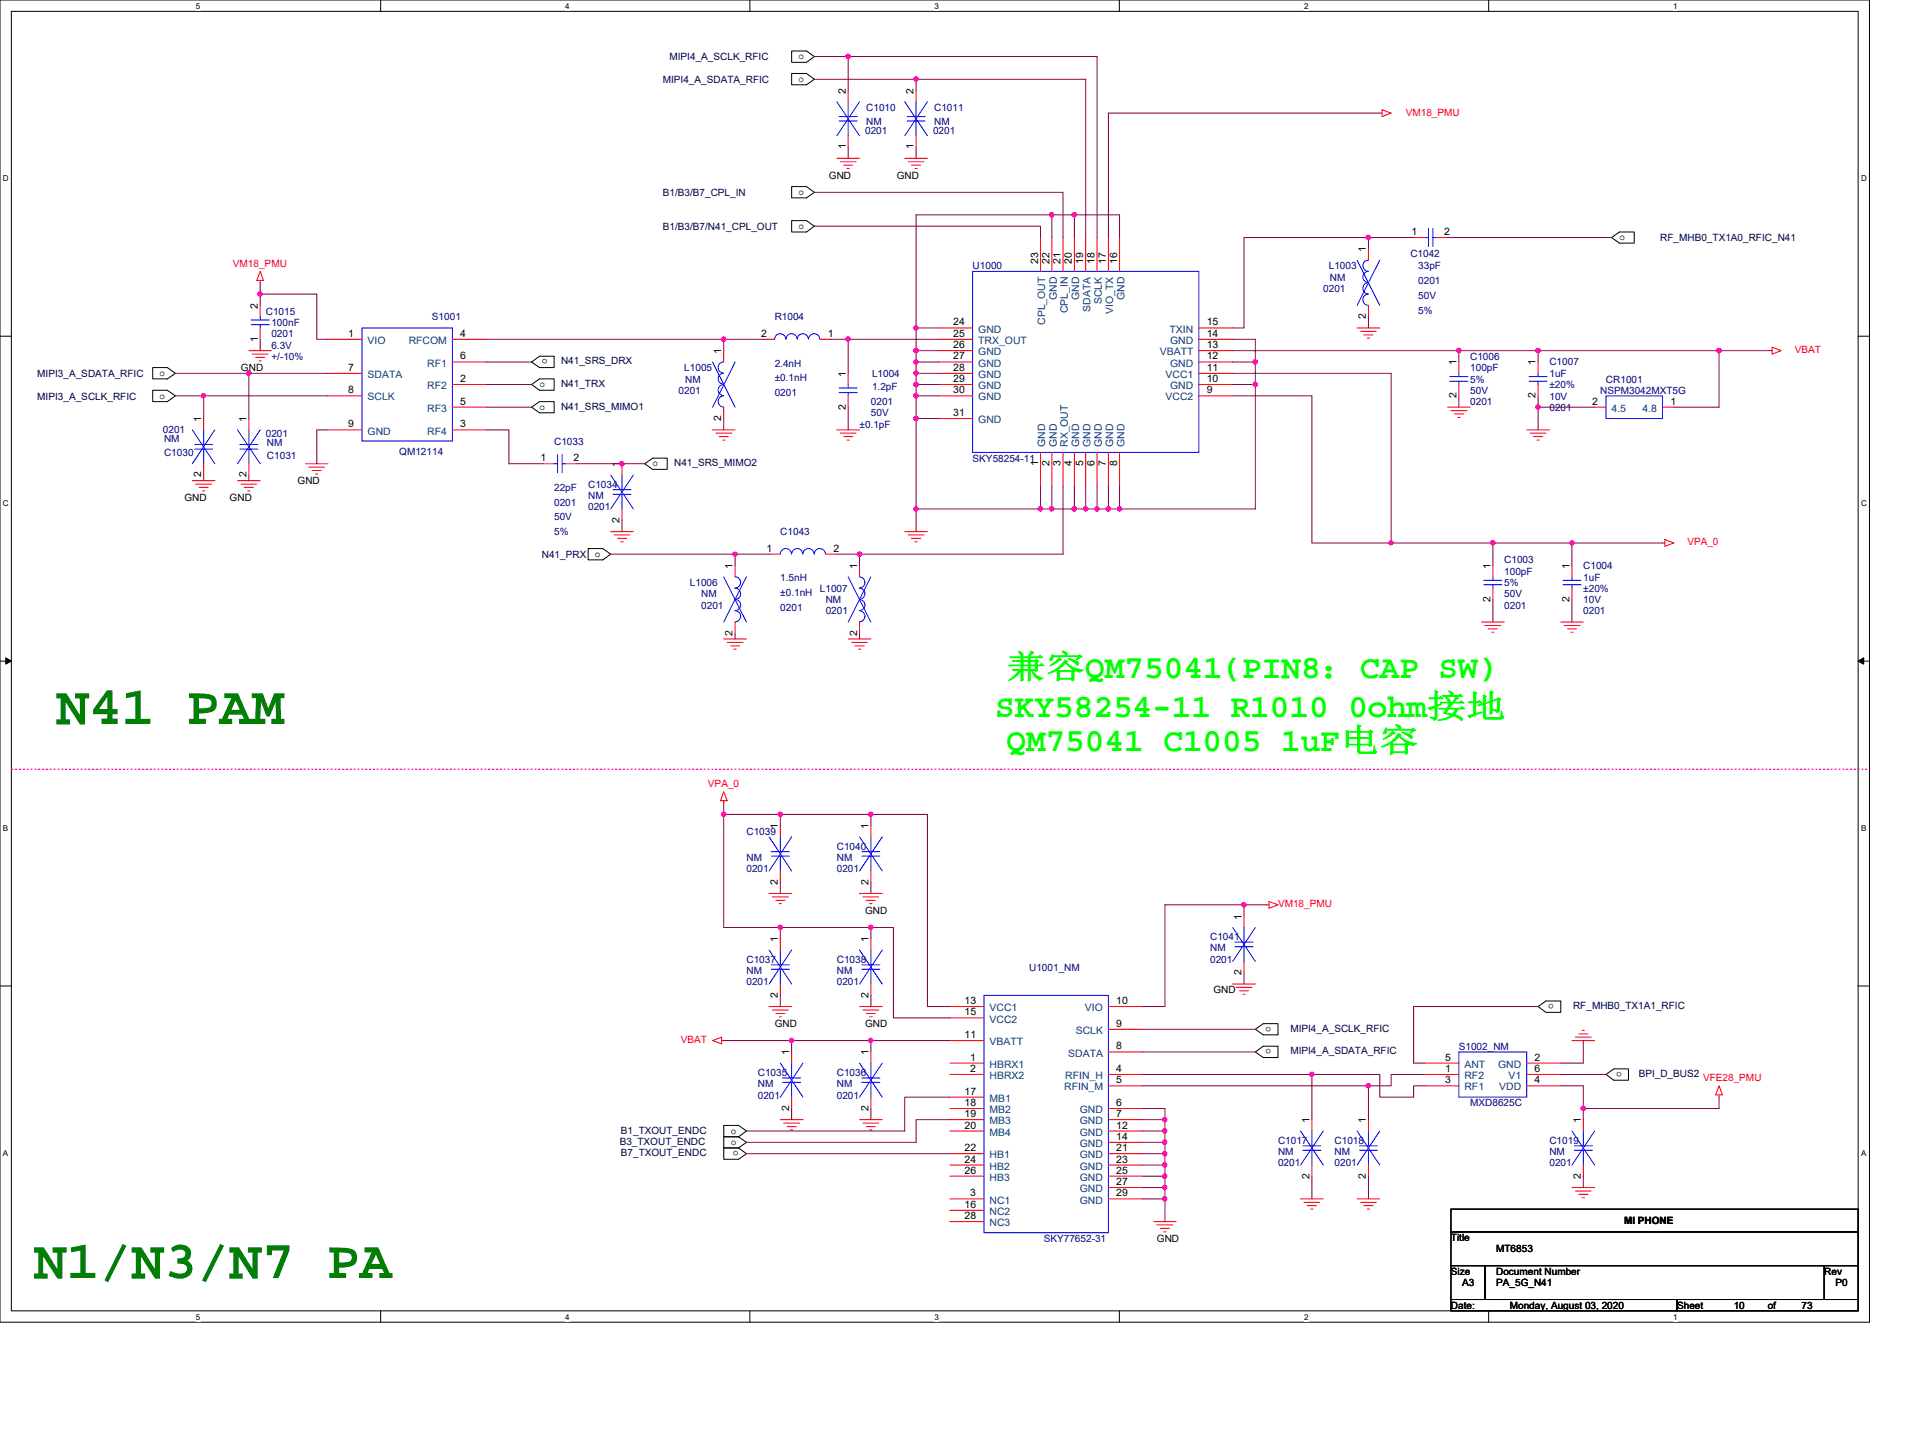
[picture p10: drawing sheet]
<svg xmlns="http://www.w3.org/2000/svg" width="210mm" height="158mm" viewBox="0 0 210 158" stroke-linecap="round" stroke-linejoin="round" font-family="sans-serif">
<path d="M0 0h205.7v145.5h-205.7zM1.2 1.2h203.3v143.1h-203.3z" fill="none" stroke="#000" stroke-width=".11"/>
<g fill="#fff">
<path d="M21.6 .1h.5v1h-.5z"/>
<path d="M21.6 144.4h.5v1h-.5z"/>
</g>
<path d="M41.9 0v1.2M41.9 144.3v1.2" fill="none" stroke="#000" stroke-width=".11"/>
<g fill="#fff">
<path d="M62.2 .1h.5v1h-.5z"/>
<path d="M62.2 144.4h.5v1h-.5z"/>
</g>
<path d="M82.5 0v1.2M82.5 144.3v1.2" fill="none" stroke="#000" stroke-width=".11"/>
<g fill="#fff">
<path d="M102.8 .1h.5v1h-.5z"/>
<path d="M102.8 144.4h.5v1h-.5z"/>
</g>
<path d="M123.2 0v1.2M123.2 144.3v1.2" fill="none" stroke="#000" stroke-width=".11"/>
<g fill="#fff">
<path d="M143.5 .1h.5v1h-.5z"/>
<path d="M143.5 144.4h.5v1h-.5z"/>
</g>
<path d="M163.8 0v1.2M163.8 144.3v1.2" fill="none" stroke="#000" stroke-width=".11"/>
<g fill="#fff">
<path d="M184.1 .1h.5v1h-.5z"/>
<path d="M184.1 144.4h.5v1h-.5z"/>
<path d="M.3 19.1h.7v1h-.7z"/>
<path d="M204.8 19.1h.6v1h-.6z"/>
<path d="M.3 54.9h.7v1h-.7z"/>
<path d="M204.8 54.9h.6v1h-.6z"/>
</g>
<path d="M0 37h1.2M204.5 37h1.2" fill="none" stroke="#000" stroke-width=".11"/>
<g fill="#fff">
<path d="M.3 90.6h.6v1h-.6z"/>
<path d="M204.8 90.6h.6v1h-.6z"/>
</g>
<path d="M0 72.7h1.2M204.5 72.7h1.2" fill="none" stroke="#000" stroke-width=".11"/>
<path d="M.6 72.4l.6 .3-.6 .4zM204.5 72.7l.6-.3v.7z" fill="#000" stroke="#000" stroke-width=".11"/>
<g fill="#fff">
<path d="M.3 126.4h.6v1h-.6z"/>
<path d="M204.8 126.4h.6v1h-.6z"/>
</g>
<g fill="none" stroke="#000" stroke-width=".11">
<path d="M87.1 8.1h1.7l.8 .6-.8 .6h-1.7zM87.1 5.6h1.7l.8 .6-.8 .7h-1.7zM58.5 39.8l.9-.6h1.6v1.2h-1.6zM87.1 20.5h1.7l.8 .7-.8 .6h-1.7zM87.1 24.3h1.7l.8 .6-.8 .6h-1.7zM177.4 26.1l.8-.6h1.7v1.3h-1.7zM16.8 42.9h1.6l.9 .7-.9 .6h-1.6zM16.8 40.4h1.6l.9 .7-.9 .6h-1.6zM58.5 42.3l.9-.6h1.6v1.2h-1.6zM58.5 44.8l.9-.6h1.6v1.2h-1.6zM71 51l.8-.6h1.6v1.2h-1.6zM64.7 60.4h1.6l.9 .6-.9 .6h-1.6z"/>
<path d="M0 108.5h1.2M138.2 113.3l.8-.7h1.7v1.3h-1.7zM138.2 115.8l.8-.7h1.7v1.3h-1.7zM169.3 110.8l.8-.6h1.7v1.2h-1.7zM176.7 118.2l.9-.6h1.6v1.3h-1.6zM204.5 108.5h1.2M79.7 123.8h1.6l.8 .7-.8 .6h-1.6zM79.7 126.3h1.6l.8 .7-.8 .6h-1.6zM81.3 125.1h-1.6v1.2h1.6M81.3 125.1l.8 .6-.8 .6M159.7 133.1h44.8v2.5h-44.8zM159.7 135.6h44.8v3.7h-44.8z"/>
<path d="M159.7 139.3h3.7v3.7h-3.7zM163.4 139.3h37.4v3.7h-37.4zM200.8 139.3h3.7v3.7h-3.7zM159.7 143h24.9v1.3h-24.9zM184.6 143h19.9v1.3h-19.9z"/>
</g>
<path d="M1.2 84.6h204.2M205.4 84.6h.1" fill="none" stroke="#f0f" stroke-width=".11" stroke-dasharray=".2 .2"/>
<g fill="none" stroke="#f00" stroke-width=".11">
<path d="M92.1 17.4h2.5M92.5 17.8h1.7M92.9 18.2h1M93.2 18.5h.3M93.3 14.9v1.3M93.3 10v1.2M99.6 17.4h2.5M99.9 17.8h1.8M100.3 18.2h1M100.7 18.5h.2M100.8 14.9v1.3M100.8 10v1.2"/>
<path d="M151.8 12.4h.3M152.1 12.1l1 .3-1 .4zM27.4 38.6h2.5M27.7 39h1.8M28.1 39.3h1M28.5 39.7h.2M28.6 29.9l.4 1h-.7zM28.6 30.9v.2M28.6 36.1v1.2M28.6 33.6v1.3M36.1 37.3h3.7M49.8 37.3h3.7"/>
<path d="M49.8 39.8h3.7M79.7 38.6v1.2M84 37.3h1.3M90.2 37.3h1.3M103.3 36.1h3.7M103.3 37.3h3.7M103.3 38.6h3.7M103.3 39.8h3.7M114.5 26.1v3.8M115.8 26.1v3.8M117 26.1v3.8M118.2 26.1v3.8"/>
<path d="M119.5 26.1v3.8M120.7 26.1v3.8M122 26.1v3.8M123.2 26.1v3.8M131.9 39.8h3.8M131.9 38.6h3.8M131.9 37.3h3.8M131.9 36.1h3.8M149.4 36.1h2.4M149.7 36.5h1.8M150.1 36.9h1M150.5 37.2h.2"/>
<path d="M150.6 27.4v1.2M150.6 33.6v1.3M155.6 26.1h1.2M158.1 26.1h1.2M160.5 39.8v1.3M169.3 39.8v1.3M194.8 38.6h.2M195 38.2l1 .4-1 .4zM21.2 52.9h2.4M21.5 53.3h1.8M21.9 53.6h1M22.3 54h.2"/>
<path d="M22.4 46.1v1.2M22.4 51v1.3M26.1 52.9h2.5M26.5 53.3h1.8M26.9 53.6h1M27.3 54h.2M27.4 46.1v1.2M27.4 51v1.3M33.6 51h2.5M34 51.4h1.7M34.4 51.8h.9M34.7 52.2h.3"/>
<path d="M36.1 41.1h3.7M36.1 43.6h3.7M36.1 47.3h3.7M49.8 42.3h3.7M49.8 47.3h3.7M49.8 44.8h3.7M59.8 51h1.2M62.2 51h1.3M67.2 58.5h2.5M67.6 58.9h1.7M68 59.2h1M68.3 59.6h.3"/>
<path d="M68.5 51v1.3M68.5 56v1.3M78.4 47.3h2.5M78.8 47.7h1.7M79.2 48h1M79.5 48.4h.3M79.7 44.8v1.3M92.1 47.3h2.5M92.5 47.7h1.7M92.9 48h1M93.2 48.4h.3M93.3 41.1v1.2"/>
<path d="M93.3 43.6v1.2M99.6 58.5h2.5M99.9 58.9h1.8M100.3 59.2h1M100.7 59.6h.2M103.3 42.3h3.7M103.3 43.6h3.7M103.3 41.1h3.7M103.3 46.1h3.7M114.5 49.8v3.7M115.8 49.8v3.7M117 49.8v3.7"/>
<path d="M118.2 49.8v3.7M119.5 49.8v3.7M120.7 49.8v3.7M122 49.8v3.7M123.2 49.8v3.7M131.9 43.6h3.8M131.9 42.3h3.8M131.9 41.1h3.8M159.3 44.8h2.5M159.7 45.2h1.7M160.1 45.6h1M160.4 45.9h.3"/>
<path d="M160.5 42.3v1.3M168 47.3h2.5M168.4 47.7h1.7M168.8 48h1M169.1 48.4h.3M169.3 42.3v1.3M175.5 44.8h1.2M183 59.8h.2M183 44.8h1.2M183.2 59.4l1 .4-1 .3zM79.7 70.3h2.4M80 70.7h1.8"/>
<path d="M80.4 71.1h1M80.8 71.4h.2M80.9 62.2v1.3M80.9 68.5v1.2M84.6 61h1.3M90.9 61h1.2M93.3 70.3h2.5M93.7 70.7h1.8M94.1 71.1h1M94.5 71.4h.2M94.6 62.2v1.3M94.6 68.5v1.2"/>
<path d="M163 68.5h2.5M163.4 68.8h1.8M163.8 69.2h1M164.2 69.6h.2M164.3 62.2v1.3M164.3 64.7v1.3M171.8 68.5h2.4M172.1 68.8h1.8M172.5 69.2h1M172.9 69.6h.2M173 62.2v1.3M173 64.7v1.3"/>
<path d="M79.7 87.1l.3 1h-.7zM79.7 88.1v.3M84.6 98.3h2.5M85 98.7h1.8M85.4 99.1h1M85.8 99.4h.2M85.9 90.9v1.2M85.9 95.8v1.3M94.6 98.3h2.5M95 98.7h1.7M95.3 99.1h1M95.7 99.4h.3"/>
<path d="M95.8 90.9v1.2M95.8 95.8v1.3M139.4 99.6h.3M139.7 99.2l1 .4-1 .3zM78.4 114.5l1-.4v.8zM79.4 114.5h.3M84.6 110.8h2.5M85 111.1h1.8M85.4 111.5h1M85.8 111.9h.2M85.9 103.3v1.2M85.9 108.3v1.2"/>
<path d="M87.1 115.8v1.2M94.6 110.8h2.5M95 111.1h1.7M95.3 111.5h1M95.7 111.9h.3M95.8 115.8v1.2M95.8 103.3v1.2M95.8 108.3v1.2M104.5 117h3.8M104.5 118.2h3.8M104.5 114.5h3.8M104.5 110.8h3.8"/>
<path d="M104.5 112h3.8M122 118.2h3.7M122 119.5h3.7M122 115.8h3.7M122 113.3h3.7M122 110.8h3.7M135.7 108.3h2.5M136 108.6h1.8M136.4 109h1M136.8 109.4h.2M136.9 100.8v1.3M136.9 105.8v1.2"/>
<path d="M156.8 118.2h3.7M156.8 119.5h3.7M156.8 117h3.7M168 117h3.8M168 119.5h3.8M168 118.2h3.8M173 114.5h2.5M173.4 114.1h1.7M173.8 113.8h1M174.1 113.4h.3M189.2 119.5l.3 1h-.7zM85.9 123.2h2.5"/>
<path d="M86.3 123.6h1.7M86.6 124h1M87 124.3h.2M87.1 120.7v1.3M94.6 123.2h2.5M95 123.6h1.7M95.3 124h1M95.7 124.3h.3M95.8 120.7v1.3M104.5 131.9h3.8M104.5 133.2h3.8M104.5 120.7h3.8"/>
<path d="M104.5 122h3.8M104.5 123.2h3.8M104.5 124.5h3.8M104.5 127h3.8M104.5 128.2h3.8M104.5 129.4h3.8M104.5 134.4h3.8M122 122h3.7M122 123.2h3.7M122 124.5h3.7M122 125.7h3.7M122 127h3.7"/>
<path d="M122 128.2h3.7M122 129.4h3.7M122 130.7h3.7M122 131.9h3.7M127 134.4h2.4M127.3 134.8h1.8M127.7 135.2h1M128.1 135.6h.2M143.1 131.9h2.5M143.5 132.3h1.7M143.9 132.7h1M144.3 133.1h.2"/>
<path d="M144.4 123.2v1.3M144.4 128.2v1.2M149.4 131.9h2.4M149.7 132.3h1.8M150.1 132.7h1M150.5 133.1h.2M150.6 123.2v1.3M150.6 128.2v1.2M173 130.7h2.5M173.4 131.1h1.7M173.8 131.4h1M174.1 131.8h.3"/>
<path d="M174.2 123.2v1.3M174.2 128.2v1.2M189.2 120.5v.2"/>
</g>
<g fill="none" stroke="#00f" stroke-width=".11">
<path d="M92.1 11.2l2.5 3.7M92.4 13.3h1.9M92.4 12.8h1.9M93.3 13.3v1.6M93.3 11.2v1.6M94.6 11.2l-2.5 3.7M99.6 11.2l2.5 3.7M99.8 13.3h2M99.8 12.8h2M100.8 13.3v1.6M100.8 11.2v1.6M102.1 11.2l-2.5 3.7"/>
<path d="M27.6 35.7h2M27.6 35.2h2M28.6 35.7v.4M28.6 34.9v.3M39.8 36.1h10v12.4h-10zM78.4 39.8l2.5 5M79.6 39.8a.61 .61 0 0 0-.6 .6 .61 .61 0 0 0 .6 .7 .61 .61 0 0 0-.6 .6 .61 .61 0 0 0 .6 .6 .63 .63 0 0 0-.6 .6 .63 .63 0 0 0 .6 .6M80.9 39.8l-2.5 5M85.3 37.3a.61 .61 0 0 1 .6-.6 .61 .61 0 0 1 .6 .6M86.5 37.3a.63 .63 0 0 1 .6-.6 .63 .63 0 0 1 .7 .6 .6 .6 0 0 1 .6-.6 .6 .6 0 0 1 .6 .6M89 37.3a.61 .61 0 0 1 .6-.6 .61 .61 0 0 1 .6 .6M107 29.9h24.9v19.9h-24.9z"/>
<path d="M149.4 28.6l2.4 5M150.6 28.6a.6 .6 0 0 0-.6 .6 .6 .6 0 0 0 .6 .6M150.6 29.9a.61 .61 0 0 0-.6 .6 .61 .61 0 0 0 .6 .6M150.6 31.1a.61 .61 0 0 0-.6 .6 .61 .61 0 0 0 .6 .6M150.6 32.4a.61 .61 0 0 0-.6 .6 .61 .61 0 0 0 .6 .6M151.8 28.6l-2.4 5M156.8 26.1h.4M157.2 25.1v2M157.7 25.1v2M157.7 26.1h.4M21.2 47.3l2.4 3.7M21.4 48.9h2"/>
<path d="M21.4 49.4h2M22.4 47.3v1.6M22.4 49.4v1.6M23.6 47.3l-2.4 3.7M26.1 47.3l2.5 3.7M26.4 48.9h2M26.4 49.4h2M27.4 47.3v1.6M27.4 49.4v1.6M28.6 47.3l-2.5 3.7M61 51h.4M61.4 50v2"/>
<path d="M61.9 50v2M61.9 51h.3M67.2 52.3l2.5 3.7M67.5 53.9h1.9M67.5 54.4h1.9M68.5 52.3v1.6M68.5 54.4v1.6M69.7 52.3l-2.5 3.7M79.6 43.6a.61 .61 0 0 0-.6 .6 .61 .61 0 0 0 .6 .6M92.4 42.7h1.9M92.4 43.2h1.9M93.3 42.3v.4"/>
<path d="M93.3 43.2v.4M159.6 41.4h1.9M159.6 42h1.9M160.5 41.1v.3M160.5 42v.3M168.3 41.4h2M168.3 42h2M169.3 41.1v.3M169.3 42v.3M176.7 43.6h6.3v2.5h-6.3zM79.7 63.5l2.4 5M80.9 63.5a.61 .61 0 0 1 .6 .6 .61 .61 0 0 1-.6 .6"/>
<path d="M80.9 64.7a.61 .61 0 0 1 .6 .6 .61 .61 0 0 1-.6 .7 .61 .61 0 0 1 .6 .6 .61 .61 0 0 1-.6 .6M80.9 67.2a.61 .61 0 0 1 .6 .6 .61 .61 0 0 1-.6 .6M82.1 63.5l-2.4 5M87.1 61a.61 .61 0 0 0-.6-.6 .61 .61 0 0 0-.6 .6M88.3 61a.61 .61 0 0 0-.6-.6 .61 .61 0 0 0-.6 .6M90.8 61a.63 .63 0 0 0-.6-.6 .63 .63 0 0 0-.6 .6 .61 .61 0 0 0-.6-.6 .61 .61 0 0 0-.6 .6M93.3 63.5l2.5 5M94.6 63.5a.61 .61 0 0 1 .6 .6 .61 .61 0 0 1-.6 .6M94.6 64.7a.61 .61 0 0 1 .6 .6 .61 .61 0 0 1-.6 .7 .61 .61 0 0 1 .6 .6 .61 .61 0 0 1-.6 .6M94.6 67.2a.61 .61 0 0 1 .6 .6 .61 .61 0 0 1-.6 .6M95.8 63.5l-2.5 5M163.3 63.9h2"/>
<path d="M163.3 64.3h2M164.3 63.5v.4M164.3 64.3v.4M172 63.9h2M172 64.3h2M173 63.5v.4M173 64.3v.4M84.6 92.1l2.5 3.7M84.9 93.7h2M84.9 94.2h2M85.9 92.1v1.6M85.9 94.2v1.6"/>
<path d="M87.1 92.1l-2.5 3.7M94.6 92.1l2.5 3.7M94.8 93.7h2M94.8 94.2h2M95.8 92.1v1.6M95.8 94.2v1.6M97.1 92.1l-2.5 3.7M84.6 104.5l2.5 3.8M84.9 106.2h2M84.9 106.7h2M85.9 117l2.5 3.7M85.9 104.5v1.7"/>
<path d="M85.9 106.7v1.6M86.1 118.6h2M86.1 119.1h2M87.1 117v1.6M87.1 119.1v1.6M87.1 104.5l-2.5 3.8M88.4 117l-2.5 3.7M94.6 117l2.5 3.7M94.6 104.5l2.5 3.8M94.8 118.6h2M94.8 119.1h2M94.8 106.2h2"/>
<path d="M94.8 106.7h2M95.8 117v1.6M95.8 119.1v1.6M95.8 104.5v1.7M95.8 106.7v1.6M97.1 117l-2.5 3.7M97.1 104.5l-2.5 3.8M108.3 109.5h13.7v26.2h-13.7zM135.7 102.1l2.5 3.7M135.9 103.7h2M135.9 104.2h2M136.9 102.1v1.6"/>
<path d="M136.9 104.2v1.6M138.2 102.1l-2.5 3.7M160.5 115.8h7.5v4.9h-7.5zM143.1 124.5l2.5 3.7M143.4 126.1h2M143.4 126.6h2M144.4 124.5v1.6M144.4 126.6v1.6M145.6 124.5l-2.5 3.7M149.4 124.5l2.4 3.7M149.6 126.1h2M149.6 126.6h2"/>
<path d="M150.6 124.5v1.6M150.6 126.6v1.6M151.8 124.5l-2.4 3.7M173 124.5l2.5 3.7M173.2 126.1h2M173.2 126.6h2M174.2 124.5v1.6M174.2 126.6v1.6M175.5 124.5l-2.5 3.7"/>
</g>
<g fill="none" stroke="#800040" stroke-width=".11">
<path d="M89.6 8.7h11.2M89.6 6.2h3.7v3.8M93.3 6.2h27.4v19.9M93.3 16.2v1.2M100.8 16.2v1.2M100.8 8.7v1.3M100.8 8.7h18.7v17.4M151.8 12.4h-29.8v13.7M28.6 32.4h6.3v4.9h1.2M28.6 32.4v1.2M28.6 37.3v1.3M28.6 31.1v1.3"/>
<path d="M53.5 37.3h26.2M53.5 39.8h5M79.7 37.3v1.3M79.7 37.3h4.3M89.6 21.2h27.4v4.9M89.6 24.9h24.9v1.2M91.5 37.3h1.8v3.8M93.3 37.3h10M100.8 36.1h2.5M100.8 38.6h2.5M100.8 39.8h2.5M100.8 36.1v2.5"/>
<path d="M100.8 38.6v1.2M100.8 39.8v1.3M115.8 23.6h7.4v2.5M115.8 23.6v2.5M115.8 23.6h-15v12.5M118.2 23.6v2.5M135.7 37.3h2.5v2.5M135.7 39.8h2.5M135.7 38.6h24.8M138.2 39.8v2.5M150.6 26.1h5M150.6 26.1v1.3"/>
<path d="M150.6 34.9v1.2M150.6 26.1h-13.7v10h-1.2M159.3 26.1h18.1M160.5 38.6v1.2M160.5 38.6h8.8M169.3 38.6v1.2M169.3 38.6h19.9M189.2 38.6h5.6M189.2 38.6v6.2h-5M19.3 43.6h3.1M19.3 41.1h8.1M22.4 52.3v.6"/>
<path d="M22.4 43.6v2.5M22.4 43.6h13.7M27.4 52.3v.6M27.4 41.1v5M27.4 41.1h8.7M36.1 47.3h-1.2v3.7M53.5 42.3h5M53.5 44.8h5M53.5 47.3h2.5v3.7h3.8M63.5 51h7.5M68.5 57.3v1.2M79.7 46.1v1.2"/>
<path d="M93.3 44.8v2.5M100.8 41.1h2.5M100.8 42.3h2.5M100.8 43.6h2.5M100.8 46.1h2.5M100.8 41.1v1.2M100.8 42.3v1.3M100.8 43.6v2.5M100.8 46.1v9.9M100.8 56v2.5M100.8 56h13.7M114.5 53.5v2.5"/>
<path d="M114.5 56h1.3M115.8 56h2.4M115.8 53.5v2.5M117 53.5v7.5h-22.4M118.2 53.5v2.5M118.2 56h1.3M119.5 56h1.2M119.5 53.5v2.5M120.7 53.5v2.5M120.7 56h1.3M122 53.5v2.5M122 56h1.2"/>
<path d="M135.7 42.3h2.5M135.7 43.6h8.7v16.2h8.7M135.7 41.1h17.4v18.7M138.2 42.3v13.7h-15v-2.5M153.1 59.8h11.2M160.5 43.6v1.2M164.3 59.8v2.4M164.3 59.8h8.7M169.3 44.8h6.2M169.3 43.6v1.2M169.3 44.8v2.5M173 59.8v2.4"/>
<path d="M173 59.8h10M67.2 61h13.7M80.9 61h3.7M80.9 69.7v.6M80.9 61v1.2M92.1 61h2.5M94.6 69.7v.6M94.6 61v1.2M164.3 66v2.5M173 66v2.5M79.7 88.4v1.2M79.7 89.6v12.5h6.2"/>
<path d="M79.7 89.6h6.2M85.9 89.6h9.9M85.9 89.6v1.3M85.9 97.1v1.2M95.8 89.6v1.3M95.8 97.1v1.2M95.8 89.6h6.3v21.2h2.4M136.9 99.6h-8.7v11.2h-2.5M136.9 99.6v1.2M136.9 99.6h2.5M79.7 114.5h7.4M85.9 102.1h9.9"/>
<path d="M85.9 102.1v1.2M85.9 109.5v1.3M87.1 114.5h8.7M87.1 114.5v1.3M95.8 102.1v1.2M95.8 114.5v1.3M95.8 109.5v1.3M95.8 114.5h8.7M95.8 102.1h2.5v9.9h6.2M125.7 113.3h12.5M125.7 115.8h12.5M125.7 118.2h18.7"/>
<path d="M125.7 119.5h24.9M136.9 107v1.3M144.4 118.2v5M144.4 118.2h7.4v2.5h3.8v-1.2h1.2M150.6 119.5v3.7M156.8 118.2h-3.7v1.3h-2.5M169.3 110.8h-13.7v6.2h1.2M171.8 118.2h4.9M171.8 119.5h2.4v2.5M174.2 114.5v2.5h-2.4M82.1 127h22.4M87.1 122v1.2"/>
<path d="M95.8 122v1.2M104.5 120.7h-4.9v3.8h-17.5M104.5 123.2h-3.7v2.5h-18.7M125.7 122h2.5v1.2M125.7 123.2h2.5M125.7 124.5h2.5M125.7 125.7h2.5M125.7 127h2.5M125.7 128.2h2.5M125.7 129.4h2.5M125.7 130.7h2.5M125.7 131.9h2.5"/>
<path d="M128.2 123.2v1.3M128.2 124.5v1.2M128.2 125.7v1.3M128.2 127v1.2M128.2 128.2v1.2M128.2 129.4v1.3M128.2 130.7v1.2M128.2 131.9v2.5M144.4 129.4v2.5M150.6 129.4v2.5M174.2 129.4v1.3M174.2 122v1.2"/>
<path d="M189.2 120.7v1.3h-15"/>
</g>
<g fill="#f0f" stroke="#f0f" stroke-width=".11">
<circle cx="150.6" cy="26.1" r=".24"/>
<circle cx="100.8" cy="8.7" r=".24"/>
<circle cx="93.3" cy="6.2" r=".24"/>
<circle cx="80.9" cy="61" r=".24"/>
<circle cx="94.6" cy="61" r=".24"/>
<circle cx="189.2" cy="38.6" r=".24"/>
<circle cx="169.3" cy="38.6" r=".24"/>
<circle cx="164.3" cy="59.7" r=".24"/>
<circle cx="153.1" cy="59.7" r=".23"/>
<circle cx="173" cy="59.7" r=".23"/>
<circle cx="100.8" cy="38.6" r=".24"/>
<circle cx="100.8" cy="36.1" r=".24"/>
<circle cx="100.8" cy="39.8" r=".24"/>
<circle cx="100.8" cy="41.1" r=".24"/>
<circle cx="100.8" cy="42.3" r=".24"/>
<circle cx="100.8" cy="43.5" r=".24"/>
<circle cx="100.8" cy="46" r=".24"/>
<circle cx="122" cy="56" r=".24"/>
<circle cx="115.7" cy="56" r=".24"/>
<circle cx="118.2" cy="56" r=".24"/>
<circle cx="119.5" cy="56" r=".24"/>
<circle cx="120.7" cy="56" r=".24"/>
<circle cx="138.1" cy="39.8" r=".24"/>
<circle cx="138.1" cy="42.3" r=".24"/>
<circle cx="27.4" cy="41.1" r=".24"/>
<circle cx="93.3" cy="37.3" r=".24"/>
<circle cx="79.6" cy="37.3" r=".24"/>
<circle cx="28.6" cy="32.3" r=".24"/>
<circle cx="169.3" cy="44.8" r=".24"/>
<circle cx="160.5" cy="38.6" r=".24"/>
<circle cx="22.4" cy="43.5" r=".24"/>
<circle cx="114.5" cy="56" r=".24"/>
<circle cx="100.8" cy="56" r=".24"/>
<circle cx="115.7" cy="23.6" r=".23"/>
<circle cx="118.2" cy="23.6" r=".24"/>
<circle cx="79.6" cy="89.6" r=".24"/>
<circle cx="95.8" cy="89.6" r=".24"/>
<circle cx="85.9" cy="89.6" r=".24"/>
<circle cx="95.8" cy="102.1" r=".24"/>
<circle cx="85.9" cy="102" r=".24"/>
<circle cx="136.9" cy="99.6" r=".24"/>
<circle cx="87.1" cy="114.5" r=".24"/>
<circle cx="95.8" cy="114.5" r=".24"/>
<circle cx="128.2" cy="123.2" r=".23"/>
<circle cx="128.2" cy="124.4" r=".24"/>
<circle cx="128.2" cy="126.9" r=".24"/>
<circle cx="128.2" cy="125.7" r=".24"/>
<circle cx="128.2" cy="129.4" r=".23"/>
<circle cx="128.2" cy="128.2" r=".23"/>
<circle cx="128.2" cy="130.7" r=".24"/>
<circle cx="128.2" cy="131.9" r=".24"/>
<circle cx="68.4" cy="51" r=".24"/>
<circle cx="144.4" cy="118.2" r=".24"/>
<circle cx="150.6" cy="119.5" r=".24"/>
<circle cx="174.2" cy="122" r=".24"/>
<circle cx="123.2" cy="56" r=".24"/>
</g>
<g font-size="6" fill="#008000">
<text x="6.2" y="79.7">N41 PAM</text>
<text x="3.7" y="140.6">N1/N3/N7 PA</text>
</g>
<g font-size="3.6" fill="#0f0">
<text x="110.8" y="74.6">兼容QM75041(PIN8：CAP SW)</text>
<text x="109.5" y="79">SKY58254-11 R1010 0ohm接地</text>
<text x="110.8" y="82.7">QM75041 C1005 1uF电容</text>
</g>
<g font-size="1.1" fill="#000040">
<text x="72.9" y="9.1">MIPI4_A_SDATA_RFIC</text>
<text x="73.7" y="6.6">MIPI4_A_SCLK_RFIC</text>
<text x="72.9" y="21.5">B1/B3/B7_CPL_IN</text>
<text x="72.9" y="25.3">B1/B3/B7/N41_CPL_OUT</text>
<text x="182.7" y="26.5">RF_MHB0_TX1A0_RFIC_N41</text>
<text x="4.1" y="41.5">MIPI3_A_SDATA_RFIC</text>
<text x="61.7" y="40.1">N41_SRS_DRX</text>
<text x="4.1" y="44">MIPI3_A_SCLK_RFIC</text>
<text x="61.7" y="42.6">N41_TRX</text>
<text x="61.7" y="45.1">N41_SRS_MIMO1</text>
<text x="74.2" y="51.3">N41_SRS_MIMO2</text>
<text x="59.6" y="61.4">N41_PRX</text>
<text x="142" y="113.5">MIPI4_A_SCLK_RFIC</text>
<text x="173.1" y="111">RF_MHB0_TX1A1_RFIC</text>
<text x="142" y="116">MIPI4_A_SDATA_RFIC</text>
<text x="180.3" y="118.5">BPI_D_BUS2</text>
<text x="68.2" y="126">B3_TXOUT_ENDC</text>
<text x="68.3" y="124.7">B1_TXOUT_ENDC</text>
<text x="68.3" y="127.2">B7_TXOUT_ENDC</text>
</g>
<g font-size="1.1">
<text x="87.9" y="9">o</text>
<text x="87.9" y="6.5">o</text>
<text x="93.1" y="10.3" transform="rotate(-90 93.1 10.3)">2</text>
<text x="100.5" y="10.3" transform="rotate(-90 100.5 10.3)">2</text>
<text x="93.1" y="16.4" transform="rotate(-90 93.1 16.4)">1</text>
<text x="100.5" y="16.4" transform="rotate(-90 100.5 16.4)">1</text>
<text x="87.9" y="21.4">o</text>
<text x="91.2" y="19.7">GND</text>
<text x="98.7" y="19.7">GND</text>
<text x="87.9" y="25.2">o</text>
<text x="114.2" y="29" transform="rotate(-90 114.2 29)">23</text>
<text x="115.5" y="29" transform="rotate(-90 115.5 29)">22</text>
<text x="116.7" y="29" transform="rotate(-90 116.7 29)">21</text>
<text x="118" y="29" transform="rotate(-90 118 29)">20</text>
<text x="119.2" y="29" transform="rotate(-90 119.2 29)">19</text>
<text x="120.5" y="29" transform="rotate(-90 120.5 29)">18</text>
<text x="121.7" y="29" transform="rotate(-90 121.7 29)">17</text>
<text x="122.9" y="29" transform="rotate(-90 122.9 29)">16</text>
<text x="150.3" y="27.8" transform="rotate(-90 150.3 27.8)">1</text>
<text x="155.3" y="25.9">1</text>
<text x="158.9" y="25.9">2</text>
<text x="178.2" y="26.4">o</text>
<text x="28.4" y="34" transform="rotate(-90 28.4 34)">2</text>
<text x="104.9" y="35.8">24</text>
<text x="132.8" y="35.8">15</text>
<text x="150.3" y="35.1" transform="rotate(-90 150.3 35.1)">2</text>
<text x="17.5" y="41.4">o</text>
<text x="26.5" y="40.9">GND</text>
<text x="28.4" y="37.6" transform="rotate(-90 28.4 37.6)">1</text>
<text x="38.3" y="37.1">1</text>
<text x="38.3" y="40.8">7</text>
<text x="50.7" y="37.1">4</text>
<text x="50.7" y="39.6">6</text>
<text x="60.2" y="39.5" transform="rotate(-180 60.2 39.5)">o</text>
<text x="79.4" y="39" transform="rotate(-90 79.4 39)">1</text>
<text x="83.8" y="37.1">2</text>
<text x="91.1" y="37.1">1</text>
<text x="93.1" y="41.4" transform="rotate(-90 93.1 41.4)">1</text>
<text x="104.9" y="37.1">25</text>
<text x="104.9" y="38.3">26</text>
<text x="104.9" y="39.6">27</text>
<text x="104.9" y="40.8">28</text>
<text x="132.8" y="38.3">13</text>
<text x="132.8" y="40.8">11</text>
<text x="132.8" y="39.6">12</text>
<text x="132.8" y="37.1">14</text>
<text x="160.3" y="40.2" transform="rotate(-90 160.3 40.2)">1</text>
<text x="169" y="40.2" transform="rotate(-90 169 40.2)">1</text>
<text x="17.5" y="43.9">o</text>
<text x="22.1" y="46.4" transform="rotate(-90 22.1 46.4)">1</text>
<text x="27.1" y="46.4" transform="rotate(-90 27.1 46.4)">1</text>
<text x="38.3" y="43.3">8</text>
<text x="38.3" y="47">9</text>
<text x="50.7" y="42">2</text>
<text x="50.7" y="47">3</text>
<text x="50.7" y="44.5">5</text>
<text x="59.4" y="42.6">o</text>
<text x="59.4" y="45.1">o</text>
<text x="79.4" y="46.3" transform="rotate(-90 79.4 46.3)">2</text>
<text x="93.1" y="45.1" transform="rotate(-90 93.1 45.1)">2</text>
<text x="104.9" y="42">29</text>
<text x="104.9" y="43.3">30</text>
<text x="104.9" y="45.8">31</text>
<text x="132.8" y="43.3">9</text>
<text x="132.8" y="42">10</text>
<text x="160.3" y="43.8" transform="rotate(-90 160.3 43.8)">2</text>
<text x="169" y="43.8" transform="rotate(-90 169 43.8)">2</text>
<text x="175.2" y="44.5">2</text>
<text x="183.8" y="44.5">1</text>
<text x="22.1" y="52.5" transform="rotate(-90 22.1 52.5)">2</text>
<text x="27.1" y="52.5" transform="rotate(-90 27.1 52.5)">2</text>
<text x="32.7" y="53.3">GND</text>
<text x="59.5" y="50.8">1</text>
<text x="63.1" y="50.8">2</text>
<text x="68.2" y="51.4" transform="rotate(-90 68.2 51.4)">1</text>
<text x="71.8" y="51.3">o</text>
<text x="114.2" y="51.3" transform="rotate(-90 114.2 51.3)">1</text>
<text x="115.5" y="51.3" transform="rotate(-90 115.5 51.3)">2</text>
<text x="116.7" y="51.3" transform="rotate(-90 116.7 51.3)">3</text>
<text x="118" y="51.3" transform="rotate(-90 118 51.3)">4</text>
<text x="119.2" y="51.3" transform="rotate(-90 119.2 51.3)">5</text>
<text x="120.5" y="51.3" transform="rotate(-90 120.5 51.3)">6</text>
<text x="121.7" y="51.3" transform="rotate(-90 121.7 51.3)">7</text>
<text x="122.9" y="51.3" transform="rotate(-90 122.9 51.3)">8</text>
<text x="20.3" y="55.2">GND</text>
<text x="25.3" y="55.2">GND</text>
<text x="68.2" y="57.5" transform="rotate(-90 68.2 57.5)">2</text>
<text x="65.5" y="61.3">o</text>
<text x="80.6" y="62.6" transform="rotate(-90 80.6 62.6)">1</text>
<text x="84.4" y="60.7">1</text>
<text x="91.7" y="60.7">2</text>
<text x="94.3" y="62.6" transform="rotate(-90 94.3 62.6)">1</text>
<text x="164" y="62.6" transform="rotate(-90 164 62.6)">1</text>
<text x="172.7" y="62.6" transform="rotate(-90 172.7 62.6)">1</text>
<text x="80.6" y="70" transform="rotate(-90 80.6 70)">2</text>
<text x="94.3" y="70" transform="rotate(-90 94.3 70)">2</text>
<text x="164" y="66.2" transform="rotate(-90 164 66.2)">2</text>
<text x="172.7" y="66.2" transform="rotate(-90 172.7 66.2)">2</text>
<text x="85.6" y="91.2" transform="rotate(-90 85.6 91.2)">1</text>
<text x="95.6" y="91.2" transform="rotate(-90 95.6 91.2)">1</text>
<text x="85.6" y="97.3" transform="rotate(-90 85.6 97.3)">2</text>
<text x="95.2" y="100.6">GND</text>
<text x="95.6" y="97.3" transform="rotate(-90 95.6 97.3)">2</text>
<text x="136.6" y="101.2" transform="rotate(-90 136.6 101.2)">1</text>
<text x="85.6" y="103.7" transform="rotate(-90 85.6 103.7)">1</text>
<text x="95.6" y="103.7" transform="rotate(-90 95.6 103.7)">1</text>
<text x="136.6" y="107.3" transform="rotate(-90 136.6 107.3)">2</text>
<text x="85.3" y="113">GND</text>
<text x="85.6" y="109.8" transform="rotate(-90 85.6 109.8)">2</text>
<text x="95.2" y="113">GND</text>
<text x="95.6" y="109.8" transform="rotate(-90 95.6 109.8)">2</text>
<text x="106.2" y="110.5">13</text>
<text x="106.2" y="111.7">15</text>
<text x="122.9" y="113">9</text>
<text x="122.9" y="110.5">10</text>
<text x="133.5" y="109.3">GND</text>
<text x="139.9" y="113" transform="rotate(-180 139.9 113)">o</text>
<text x="171" y="110.5" transform="rotate(-180 171 110.5)">o</text>
<text x="86.8" y="116.1" transform="rotate(-90 86.8 116.1)">1</text>
<text x="95.6" y="116.1" transform="rotate(-90 95.6 116.1)">1</text>
<text x="106.2" y="114.2">11</text>
<text x="106.8" y="116.7">1</text>
<text x="106.8" y="118">2</text>
<text x="122.9" y="118">4</text>
<text x="122.9" y="115.5">8</text>
<text x="122.9" y="119.2">5</text>
<text x="139.9" y="115.5" transform="rotate(-180 139.9 115.5)">o</text>
<text x="159" y="118">1</text>
<text x="159" y="119.2">3</text>
<text x="159" y="116.7">5</text>
<text x="168.9" y="119.2">4</text>
<text x="168.9" y="118">6</text>
<text x="168.9" y="116.7">2</text>
<text x="178.5" y="118" transform="rotate(-180 178.5 118)">o</text>
<text x="80.4" y="124.8">o</text>
<text x="86.8" y="122.2" transform="rotate(-90 86.8 122.2)">2</text>
<text x="95.6" y="122.2" transform="rotate(-90 95.6 122.2)">2</text>
<text x="106.2" y="120.5">17</text>
<text x="106.2" y="121.7">18</text>
<text x="106.2" y="122.9">19</text>
<text x="106.2" y="124.2">20</text>
<text x="122.9" y="121.7">6</text>
<text x="122.9" y="122.9">7</text>
<text x="122.9" y="124.2">12</text>
<text x="122.9" y="125.4">14</text>
<text x="144.1" y="123.6" transform="rotate(-90 144.1 123.6)">1</text>
<text x="150.3" y="123.6" transform="rotate(-90 150.3 123.6)">1</text>
<text x="174" y="123.6" transform="rotate(-90 174 123.6)">1</text>
<text x="80.4" y="126">o</text>
<text x="81.3" y="126.7" transform="rotate(-180 81.3 126.7)">o</text>
<text x="106.2" y="126.7">22</text>
<text x="106.2" y="127.9">24</text>
<text x="106.2" y="129.2">26</text>
<text x="106.8" y="131.7">3</text>
<text x="122.9" y="126.7">21</text>
<text x="122.9" y="127.9">23</text>
<text x="122.9" y="129.2">25</text>
<text x="122.9" y="130.4">27</text>
<text x="122.9" y="131.7">29</text>
<text x="144.1" y="129.7" transform="rotate(-90 144.1 129.7)">2</text>
<text x="150.3" y="129.7" transform="rotate(-90 150.3 129.7)">2</text>
<text x="174" y="129.7" transform="rotate(-90 174 129.7)">2</text>
<text x="106.2" y="132.9">16</text>
<text x="106.2" y="134.2">28</text>
<text x="127.3" y="136.7">GND</text>
<text x="159.7" y="136.6">Title</text>
<text x="164.7" y="137.8">MT6853</text>
<text x="178.7" y="134.7">MI PHONE</text>
<text x="159.7" y="140.3">Size</text>
<text x="160.9" y="141.5">A3</text>
<text x="164.7" y="140.3">Document Number</text>
<text x="164.7" y="141.5">PA_5G_N41</text>
<text x="200.8" y="140.3">Rev</text>
<text x="202" y="141.5">P0</text>
<text x="159.7" y="144">Date:</text>
<text x="166.2" y="144">Monday, August 03, 2020</text>
<text x="184.6" y="144">Sheet</text>
<text x="190.8" y="144">10</text>
<text x="194.5" y="144">of</text>
<text x="198.3" y="144">73</text>
</g>
<g font-size="1.1" fill="#000080">
<text x="95.2" y="14.7">0201</text>
<text x="95.3" y="12.2">C1010</text>
<text x="95.3" y="13.7">NM</text>
<text x="102.7" y="14.7">0201</text>
<text x="102.8" y="12.2">C1011</text>
<text x="102.8" y="13.7">NM</text>
<text x="107" y="29.7">U1000</text>
<text x="146.2" y="29.7">L1003</text>
<text x="155.2" y="28.3">C1042</text>
<text x="156.1" y="29.7">33pF</text>
<text x="29.3" y="34.6">C1015</text>
<text x="29.9" y="35.9">100nF</text>
<text x="47.5" y="35.2">S1001</text>
<text x="85.3" y="35.2">R1004</text>
<text x="145.6" y="32.1">0201</text>
<text x="146.4" y="30.9">NM</text>
<text x="156.1" y="31.3">0201</text>
<text x="156.1" y="32.9">50V</text>
<text x="156.1" y="34.5">5%</text>
<text x="29.9" y="37.1">0201</text>
<text x="29.9" y="38.4">6.3V</text>
<text x="29.9" y="39.6">+/-10%</text>
<text x="75.3" y="40.9">L1005</text>
<text x="85.3" y="40.3">2.4nH</text>
<text x="85.3" y="42">±0.1nH</text>
<text x="96" y="41.5">L1004</text>
<text x="161.8" y="39.6">C1006</text>
<text x="161.8" y="40.9">100pF</text>
<text x="170.5" y="40.2">C1007</text>
<text x="170.5" y="41.5">1uF</text>
<text x="17.9" y="47.7">0201</text>
<text x="74.7" y="43.3">0201</text>
<text x="75.4" y="42.1">NM</text>
<text x="85.3" y="43.6">0201</text>
<text x="94.6" y="47.1">±0.1pF</text>
<text x="95.8" y="44.6">0201</text>
<text x="95.8" y="45.8">50V</text>
<text x="96" y="43">1.2pF</text>
<text x="161.8" y="44.6">0201</text>
<text x="161.8" y="43.3">50V</text>
<text x="161.8" y="42.1">5%</text>
<text x="170.5" y="45.2">0201</text>
<text x="170.5" y="44">10V</text>
<text x="170.5" y="42.7">±20%</text>
<text x="176.1" y="43.3">NSPM3042MXT5G</text>
<text x="176.7" y="42.1">CR1001</text>
<text x="18.1" y="50.2">C1030</text>
<text x="18.1" y="48.7">NM</text>
<text x="29.3" y="48.1">0201</text>
<text x="29.4" y="50.5">C1031</text>
<text x="29.4" y="49.1">NM</text>
<text x="43.9" y="50.1">QM12114</text>
<text x="61" y="48.9">C1033</text>
<text x="64.7" y="53.7">C1034</text>
<text x="107" y="50.8">SKY58254-11</text>
<text x="61" y="54">22pF</text>
<text x="61" y="55.7">0201</text>
<text x="61" y="57.3">50V</text>
<text x="61" y="58.9">5%</text>
<text x="64.7" y="54.9">NM</text>
<text x="64.7" y="56.2">0201</text>
<text x="85.9" y="58.9">C1043</text>
<text x="75.9" y="64.5">L1006</text>
<text x="77.2" y="65.7">NM</text>
<text x="85.9" y="64">1.5nH</text>
<text x="85.9" y="65.6">±0.1nH</text>
<text x="90.2" y="65.1">L1007</text>
<text x="165.5" y="62">C1003</text>
<text x="165.5" y="63.2">100pF</text>
<text x="165.5" y="65.7">50V</text>
<text x="165.5" y="64.5">5%</text>
<text x="174.2" y="62.6">C1004</text>
<text x="174.2" y="63.9">1uF</text>
<text x="174.2" y="65.1">±20%</text>
<text x="77.2" y="67">0201</text>
<text x="85.9" y="67.2">0201</text>
<text x="90.9" y="66.4">NM</text>
<text x="90.9" y="67.6">0201</text>
<text x="165.5" y="67">0201</text>
<text x="174.2" y="67.6">0201</text>
<text x="174.2" y="66.4">10V</text>
<text x="82.1" y="91.9">C1039</text>
<text x="82.1" y="94.7">NM</text>
<text x="82.1" y="96">0201</text>
<text x="92.1" y="93.5">C1040</text>
<text x="92.1" y="94.7">NM</text>
<text x="92.1" y="96">0201</text>
<text x="82.1" y="105.9">C1037</text>
<text x="82.1" y="107.2">NM</text>
<text x="92.1" y="105.9">C1038</text>
<text x="92.1" y="107.2">NM</text>
<text x="113.3" y="106.8">U1001_NM</text>
<text x="133.2" y="103.4">C1041</text>
<text x="133.2" y="104.7">NM</text>
<text x="133.2" y="105.9">0201</text>
<text x="82.1" y="108.4">0201</text>
<text x="92.1" y="108.4">0201</text>
<text x="83.4" y="118.4">C1035</text>
<text x="83.4" y="119.6">NM</text>
<text x="92.1" y="118.4">C1036</text>
<text x="92.1" y="119.6">NM</text>
<text x="160.5" y="115.5">S1002_NM</text>
<text x="83.4" y="120.9">0201</text>
<text x="92.1" y="120.9">0201</text>
<text x="140.7" y="125.9">C1017</text>
<text x="146.9" y="125.9">C1018</text>
<text x="161.8" y="121.8">MXD8625C</text>
<text x="170.5" y="125.9">C1019</text>
<text x="140.7" y="127.1">NM</text>
<text x="140.7" y="128.3">0201</text>
<text x="146.9" y="127.1">NM</text>
<text x="146.9" y="128.3">0201</text>
<text x="170.5" y="127.1">NM</text>
<text x="170.5" y="128.3">0201</text>
<text x="114.9" y="136.7">SKY77652-31</text>
</g>
<g font-size="1.1" fill="#f00">
<text x="154.7" y="12.7">VM18_PMU</text>
<text x="25.6" y="29.4">VM18_PMU</text>
<text x="197.5" y="38.9">VBAT</text>
<text x="185.7" y="60">VPA_0</text>
<text x="77.9" y="86.7">VPA_0</text>
<text x="140.7" y="99.8">VM18_PMU</text>
<text x="74.9" y="114.8">VBAT</text>
<text x="187.4" y="119">VFE28_PMU</text>
</g>
<g font-size="1.1" fill="#004080">
<text x="115" y="35.8" transform="rotate(-90 115 35.8)">CPL_OUT</text>
<text x="116.3" y="33" transform="rotate(-90 116.3 33)">GND</text>
<text x="117.5" y="34.5" transform="rotate(-90 117.5 34.5)">CPL_IN</text>
<text x="118.8" y="33" transform="rotate(-90 118.8 33)">GND</text>
<text x="120" y="34.3" transform="rotate(-90 120 34.3)">SDATA</text>
<text x="121.3" y="33.5" transform="rotate(-90 121.3 33.5)">SCLK</text>
<text x="122.5" y="34.5" transform="rotate(-90 122.5 34.5)">VIO_TX</text>
<text x="123.7" y="33" transform="rotate(-90 123.7 33)">GND</text>
<text x="40.4" y="37.8">VIO</text>
<text x="40.4" y="41.6">SDATA</text>
<text x="45" y="37.8">RFCOM</text>
<text x="47" y="40.3">RF1</text>
<text x="107.7" y="36.6">GND</text>
<text x="107.7" y="37.8">TRX_OUT</text>
<text x="107.7" y="39.1">GND</text>
<text x="107.7" y="40.3">GND</text>
<text x="107.7" y="41.6">GND</text>
<text x="127.6" y="39.1">VBATT</text>
<text x="128.3" y="41.6">VCC1</text>
<text x="128.7" y="36.6">TXIN</text>
<text x="128.8" y="40.3">GND</text>
<text x="128.8" y="37.8">GND</text>
<text x="40.4" y="44.1">SCLK</text>
<text x="40.4" y="47.8">GND</text>
<text x="47" y="42.8">RF2</text>
<text x="47" y="47.8">RF4</text>
<text x="47" y="45.3">RF3</text>
<text x="107.7" y="42.8">GND</text>
<text x="107.7" y="44.1">GND</text>
<text x="107.7" y="46.6">GND</text>
<text x="128.3" y="44.1">VCC2</text>
<text x="128.8" y="42.8">GND</text>
<text x="177.4" y="45.3">4.5</text>
<text x="180.8" y="45.3">4.8</text>
<text x="115" y="49.2" transform="rotate(-90 115 49.2)">GND</text>
<text x="116.3" y="49.2" transform="rotate(-90 116.3 49.2)">GND</text>
<text x="117.5" y="49.2" transform="rotate(-90 117.5 49.2)">RX_OUT</text>
<text x="118.8" y="49.2" transform="rotate(-90 118.8 49.2)">GND</text>
<text x="120" y="49.2" transform="rotate(-90 120 49.2)">GND</text>
<text x="121.3" y="49.2" transform="rotate(-90 121.3 49.2)">GND</text>
<text x="122.5" y="49.2" transform="rotate(-90 122.5 49.2)">GND</text>
<text x="123.7" y="49.2" transform="rotate(-90 123.7 49.2)">GND</text>
<text x="108.9" y="111.3">VCC1</text>
<text x="108.9" y="112.5">VCC2</text>
<text x="118.4" y="113.8">SCLK</text>
<text x="119.4" y="111.3">VIO</text>
<text x="108.9" y="117.5">HBRX1</text>
<text x="108.9" y="118.7">HBRX2</text>
<text x="108.9" y="115">VBATT</text>
<text x="117.1" y="120">RFIN_M</text>
<text x="117.2" y="118.7">RFIN_H</text>
<text x="117.6" y="116.3">SDATA</text>
<text x="161.2" y="118.7">RF2</text>
<text x="161.2" y="120">RF1</text>
<text x="161.2" y="117.5">ANT</text>
<text x="164.9" y="117.5">GND</text>
<text x="165" y="120">VDD</text>
<text x="166" y="118.7">V1</text>
<text x="108.9" y="121.2">MB1</text>
<text x="108.9" y="122.5">MB2</text>
<text x="108.9" y="123.7">MB3</text>
<text x="108.9" y="125">MB4</text>
<text x="118.8" y="122.5">GND</text>
<text x="118.8" y="123.7">GND</text>
<text x="118.8" y="125">GND</text>
<text x="108.9" y="127.5">HB1</text>
<text x="108.9" y="128.7">HB2</text>
<text x="108.9" y="129.9">HB3</text>
<text x="118.8" y="126.2">GND</text>
<text x="118.8" y="127.5">GND</text>
<text x="118.8" y="128.7">GND</text>
<text x="118.8" y="129.9">GND</text>
<text x="118.8" y="131.2">GND</text>
<text x="108.9" y="132.4">NC1</text>
<text x="108.9" y="133.7">NC2</text>
<text x="108.9" y="134.9">NC3</text>
<text x="118.8" y="132.4">GND</text>
</g>
<g font-size=".9">
<text x="21.6" y="1">5</text>
<text x="62.2" y="1">4</text>
<text x="102.8" y="1">3</text>
<text x="143.5" y="1">2</text>
<text x="184.2" y="1">1</text>
<text x=".3" y="19.9">D</text>
<text x="204.8" y="19.9">D</text>
<text x=".3" y="55.7">C</text>
<text x="204.8" y="55.7">C</text>
<text x=".3" y="91.4">B</text>
<text x="204.8" y="91.4">B</text>
<text x=".3" y="127.2">A</text>
<text x="204.8" y="127.2">A</text>
<text x="21.6" y="145.2">5</text>
<text x="62.2" y="145.2">4</text>
<text x="102.8" y="145.2">3</text>
<text x="143.5" y="145.2">2</text>
<text x="184.2" y="145.2">1</text>
</g>
</svg>
